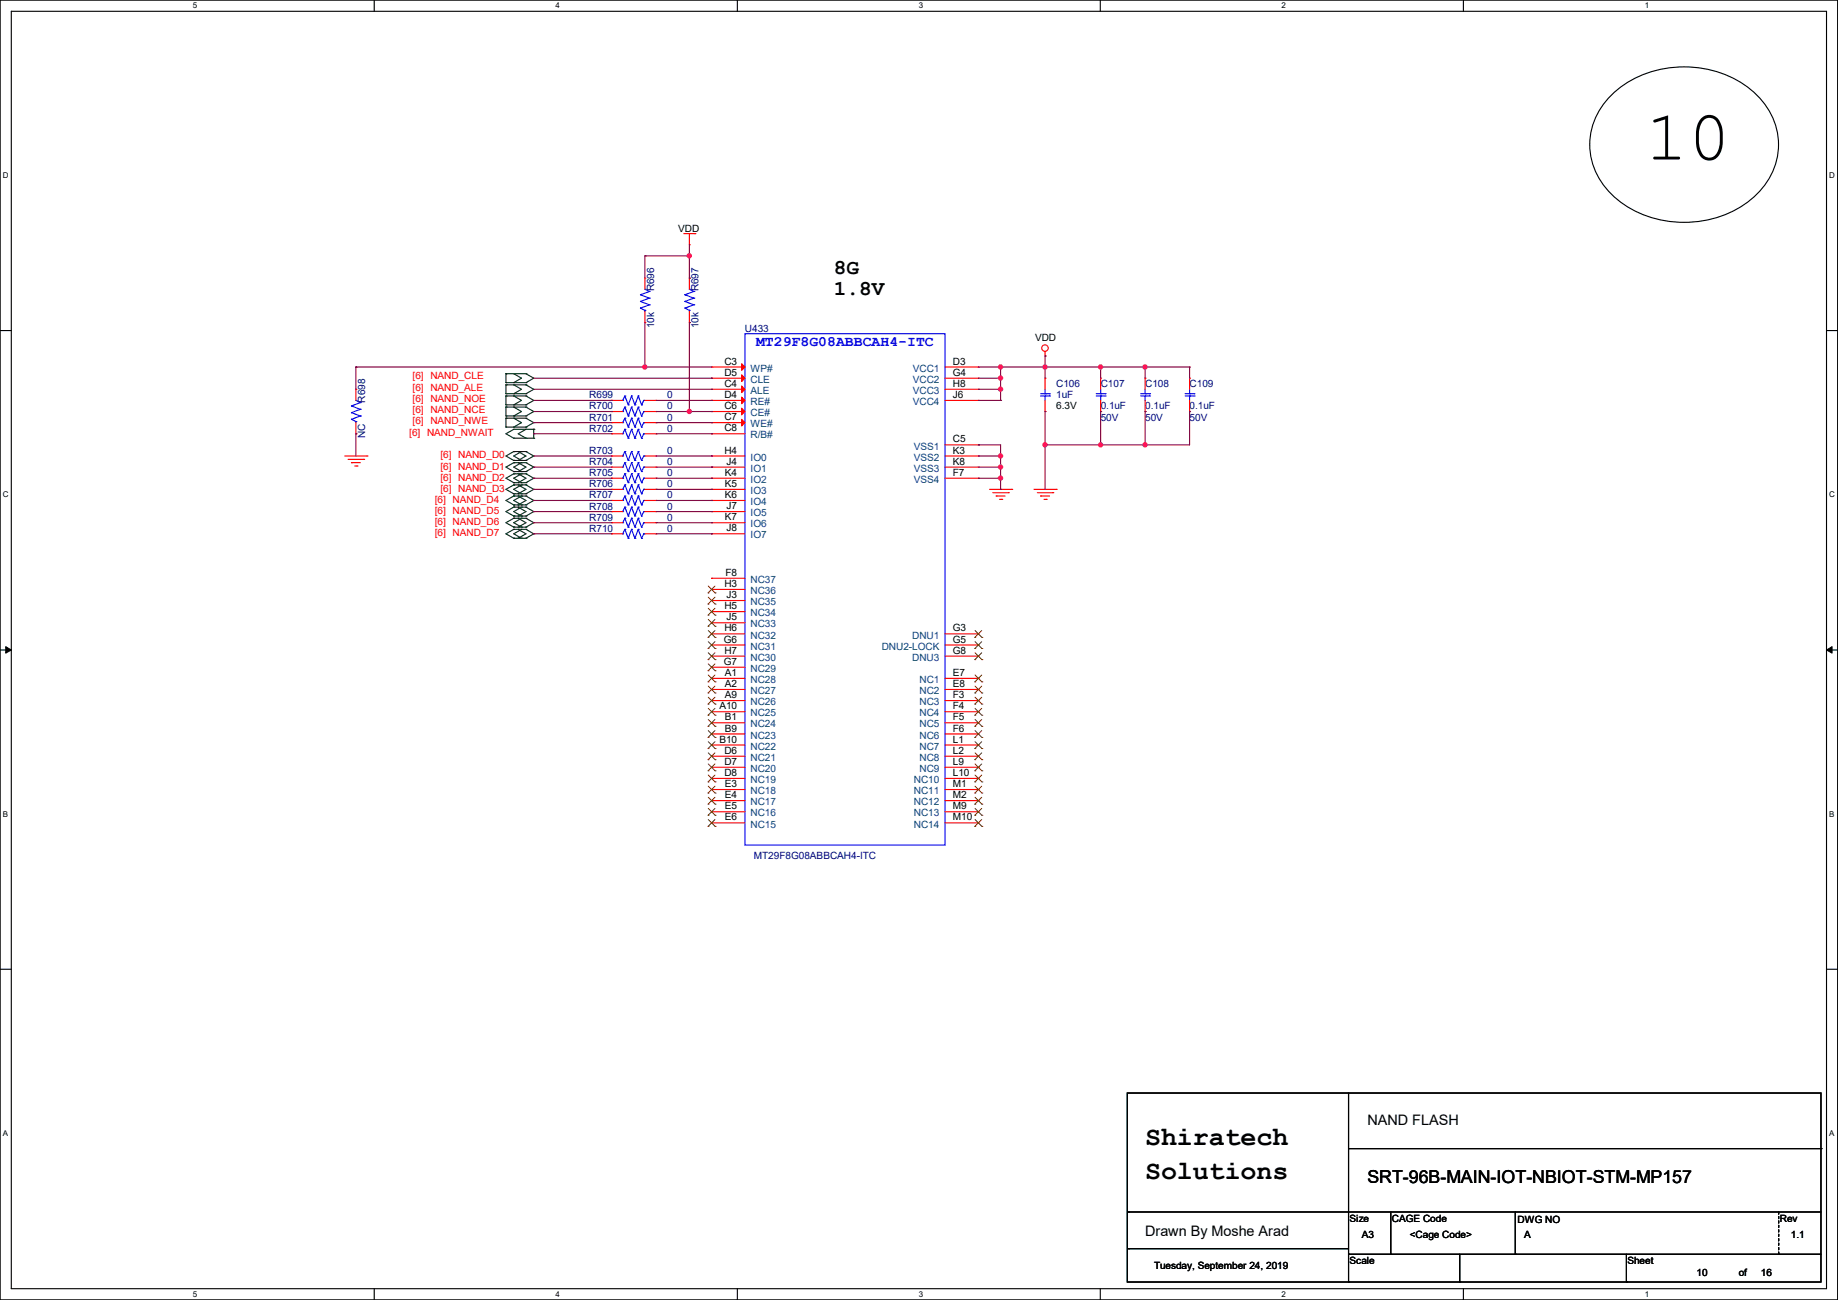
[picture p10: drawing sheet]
<svg xmlns="http://www.w3.org/2000/svg" width="420mm" height="297mm" viewBox="0 0 420 297" stroke-linecap="round" stroke-linejoin="round" font-family="sans-serif">
<path d="M0 0h419.9v297h-419.9zM2.6 2.6h414.8v291.8h-414.8z" fill="none" stroke="#000" stroke-width=".25"/>
<g fill="#fff">
<path d="M44 .3h1v2h-1z"/>
<path d="M44 294.7h1v2h-1z"/>
</g>
<path d="M85.5 0v2.6M85.5 294.4v2.6" fill="none" stroke="#000" stroke-width=".25"/>
<g fill="#fff">
<path d="M127 .3h.9v2h-.9z"/>
<path d="M127 294.7h.9v2h-.9z"/>
</g>
<path d="M168.5 0v2.6M168.5 294.4v2.6" fill="none" stroke="#000" stroke-width=".25"/>
<g fill="#fff">
<path d="M209.9 .3h1v2h-1z"/>
<path d="M209.9 294.7h1v2h-1z"/>
</g>
<path d="M251.4 0v2.6M251.4 294.4v2.6" fill="none" stroke="#000" stroke-width=".25"/>
<g fill="#fff">
<path d="M292.9 .3h.9v2h-.9z"/>
<path d="M292.9 294.7h.9v2h-.9z"/>
</g>
<path d="M334.4 0v2.6M334.4 294.4v2.6" fill="none" stroke="#000" stroke-width=".25"/>
<g fill="#fff">
<path d="M375.8 .3h1v2h-1z"/>
<path d="M375.8 294.7h1v2h-1z"/>
<path d="M.7 39h1.2v2h-1.2z"/>
<path d="M418 39h1.3v2h-1.3z"/>
<path d="M.7 112h1.2v2h-1.2z"/>
<path d="M418 112h1.3v2h-1.3z"/>
</g>
<path d="M0 75.5h2.6M417.4 75.5h2.5" fill="none" stroke="#000" stroke-width=".25"/>
<g fill="#fff">
<path d="M.7 185h1.2v1.9h-1.2z"/>
<path d="M418 185h1.2v1.9h-1.2z"/>
</g>
<path d="M0 148.5h2.6M417.4 148.5h2.5" fill="none" stroke="#000" stroke-width=".25"/>
<path d="M1.3 147.7l1.3 .8-1.3 .7zM417.4 148.5l1.2-.8v1.5z" fill="#000" stroke="#000" stroke-width=".23"/>
<g fill="#fff">
<path d="M.7 257.9h1.2v2h-1.2z"/>
<path d="M418 257.9h1.2v2h-1.2z"/>
</g>
<g fill="none" stroke="#000" stroke-width=".25">
<path d="M368.3 21.6a24.7 24.7 0 0 1 33 0 15.5 15.5 0 0 1-1.2 24 24.8 24.8 0 0 1-31.8-1.1 15.4 15.4 0 0 1 0-22.9zM0 221.4h2.6M417.4 221.4h2.5M257.6 249.7h158.5v43.2h-158.5zM308.1 249.7v43.2M257.9 276.9h.1M257.9 276.9h158.2M308.1 262.4h108M317.8 276.9v9.7M346.2 276.9v9.7M416.1 262.4h.1M257.9 285.3h.1"/>
<path d="M257.9 285.3h50.2M308.1 286.6h.1M308.1 292.9h.1M308.1 286.6h108M317.8 286.6h.1M333.5 292.9h.1M333.5 286.6v6.3M346.2 286.6h.1M371.6 292.9h.1M371.6 286.6v6.3"/>
</g>
<g fill="none" stroke="#f00" stroke-width=".25">
<path d="M156.3 53.4h2.5M157.5 55.9h.1M157.5 53.4v2.5M158.8 53.4h.1M147.4 63.5h.1M147.4 73.7h.1M147.4 63.5v2.6M147.4 71.2v2.5M157.5 63.5h.1M157.5 73.7h.1M157.5 63.5v2.6M157.5 71.2v2.5"/>
<path d="M81.3 88.9h.1M81.3 99.1h.1M81.3 88.9v2.6M81.3 96.6v2.5M139.7 99.1h.1M139.7 94h.1M139.7 91.5h.1M139.7 96.6h.1M139.7 99.1h2.6M139.7 94h2.6M139.7 91.5h2.6M139.7 96.6h2.6"/>
<path d="M147.4 99.1h2.5M147.4 94h2.5M147.4 91.5h2.5M147.4 96.6h2.5M149.9 99.1h.1M149.9 94h.1M149.9 91.5h.1M149.9 96.6h.1M162.6 83.9h.1M162.6 86.4h.1M162.6 88.9h.1M162.6 91.5h.1"/>
<path d="M162.6 94h.1M162.6 96.6h.1M162.6 99.1h.1M162.6 99.1h7.6M162.6 94h7.6M162.6 83.9h7.6M162.6 86.4h7.6M162.6 88.9h7.6M162.6 91.5h7.6M162.6 96.6h7.6M215.9 83.9h7.7M215.9 86.4h7.7"/>
<path d="M215.9 88.9h7.7M215.9 91.5h7.7M223.6 83.9h.1M223.6 86.4h.1M223.6 88.9h.1M223.6 91.5h.1M238.8 81.3h.1M238.8 86.4h.1M238.8 94h.1M238.8 80.3v1M238.8 86.4v2.5M238.8 91.5v2.5"/>
<path d="M251.5 86.4h.1M251.5 94h.1M251.5 86.4v2.5M251.5 91.5v2.5M261.7 86.4h.1M261.7 94h.1M261.7 86.4v2.5M261.7 91.5v2.5M271.8 86.4h.1M271.8 94h.1M271.8 86.4v2.5M271.8 91.5v2.5"/>
<path d="M78.8 104.2h5.1M79.5 104.9h3.6M80.3 105.7h.1M80.3 105.7h2M81.1 106.5h.5M81.6 106.5h.1M83.1 104.9h.1M83.9 104.2h.1M139.7 106.7h.1M139.7 109.3h.1M139.7 111.8h.1M139.7 114.3h.1"/>
<path d="M139.7 116.9h.1M139.7 119.4h.1M139.7 104.2h.1M139.7 111.8h2.6M139.7 104.2h2.6M139.7 106.7h2.6M139.7 109.3h2.6M139.7 114.3h2.6M139.7 116.9h2.6M139.7 119.4h2.6M147.4 111.8h2.5M147.4 104.2h2.5"/>
<path d="M147.4 106.7h2.5M147.4 109.3h2.5M147.4 114.3h2.5M147.4 116.9h2.5M147.4 119.4h2.5M149.9 106.7h.1M149.9 109.3h.1M149.9 111.8h.1M149.9 114.3h.1M149.9 116.9h.1M149.9 119.4h.1M149.9 104.2h.1"/>
<path d="M162.6 104.2h.1M162.6 106.7h.1M162.6 109.3h.1M162.6 111.8h.1M162.6 114.3h.1M162.6 116.9h.1M162.6 119.4h.1M162.6 111.8h7.6M162.6 104.2h7.6M162.6 106.7h7.6M162.6 109.3h7.6M162.6 114.3h7.6"/>
<path d="M162.6 116.9h7.6M162.6 119.4h7.6M215.9 104.2h7.7M215.9 106.7h7.7M215.9 109.3h7.7M215.9 101.6h7.7M223.6 101.6h.1M223.6 104.2h.1M223.6 106.7h.1M223.6 109.3h.1M226.1 111.8h5.1M226.9 112.6h3.5"/>
<path d="M227.6 113.3h.1M227.6 113.3h2.1M228.4 114.1h.5M228.9 114.1h.1M230.4 112.6h.1M231.2 111.8h.1M236.3 111.8h5M237 112.6h3.6M237.8 113.3h.1M237.8 113.3h2M238.5 114.1h.6M239.1 114.1h.1"/>
<path d="M240.6 112.6h.1M241.3 111.8h.1M139.7 122h.1M139.7 122h2.6M147.4 122h2.5M149.9 122h.1M162.6 122h.1M162.6 139.7h.1M162.6 137.2h.1M162.6 134.7h.1M162.6 132.1h.1M162.6 122h7.6"/>
<path d="M162.6 139.7h7.6M162.6 137.2h7.6M162.6 134.7h7.6M162.6 132.1h7.6M162.6 157.5h.1M162.6 155h.1M162.6 152.4h.1M162.6 149.9h.1M162.6 147.4h.1M162.6 144.8h.1M162.6 142.3h.1M162.6 144.8h7.6"/>
<path d="M162.6 147.4h7.6M162.6 149.9h7.6M162.6 155h7.6M162.6 157.5h7.6M162.6 152.4h7.6M162.6 142.3h7.6M215.9 144.8h7.7M215.9 147.4h7.7M215.9 149.9h7.7M215.9 155h7.7M215.9 157.5h7.7M223.6 144.8h.1"/>
<path d="M223.6 147.4h.1M223.6 149.9h.1M223.6 155h.1M223.6 157.5h.1M162.6 177.8h.1M162.6 175.3h.1M162.6 172.8h.1M162.6 170.2h.1M162.6 167.7h.1M162.6 165.1h.1M162.6 162.6h.1M162.6 160.1h.1"/>
<path d="M162.6 160.1h7.6M162.6 162.6h7.6M162.6 165.1h7.6M162.6 167.7h7.6M162.6 170.2h7.6M162.6 172.8h7.6M162.6 175.3h7.6M162.6 177.8h7.6M215.9 160.1h7.7M215.9 162.6h7.7M215.9 165.1h7.7M215.9 167.7h7.7"/>
<path d="M215.9 170.2h7.7M215.9 172.8h7.7M215.9 175.3h7.7M215.9 177.8h7.7M223.6 160.1h.1M223.6 162.6h.1M223.6 165.1h.1M223.6 167.7h.1M223.6 170.2h.1M223.6 172.8h.1M223.6 175.3h.1M223.6 177.8h.1"/>
<path d="M162.6 188h.1M162.6 185.5h.1M162.6 182.9h.1M162.6 180.4h.1M162.6 180.4h7.6M162.6 182.9h7.6M162.6 185.5h7.6M162.6 188h7.6M215.9 180.4h7.7M215.9 182.9h7.7M215.9 185.5h7.7M215.9 188h7.7"/>
<path d="M223.6 180.4h.1M223.6 182.9h.1M223.6 185.5h.1M223.6 188h.1"/>
<circle cx="238.8" cy="79.5" r=".74"/>
</g>
<g fill="none" stroke="#004000" stroke-width=".25">
<path d="M115.6 95.5h.1M115.6 97.6h.1M115.6 93h.1M115.6 95h.1M115.6 90.5h.1M115.6 92.5h.1M115.6 87.9h.1M115.6 90h.1M115.6 85.4h.1M115.6 87.4h.1M115.6 85.4v2M115.6 87.9v2.1"/>
<path d="M115.6 90.5v2M115.6 93v2M115.6 95.5v2.1M115.6 95.5h4.6M115.6 97.6h4.6M115.6 93h4.6M115.6 95h4.6M115.6 90.5h4.6M115.6 92.5h4.6M115.6 87.9h4.6M115.6 90h4.6M115.6 85.4h4.6"/>
<path d="M115.6 87.4h4.6M117.4 98.1h.1M117.4 95.5h.1M117.4 97.6h.1M117.4 93h.1M117.4 95h.1M117.4 90.5h.1M117.4 92.5h.1M117.4 87.9h.1M117.4 90h.1M117.4 85.4h.1M117.4 87.4h.1"/>
<path d="M117.4 98.1l-1.8 1 1.8 1M117.4 98.1h4.6M117.4 95.5l1.8 1.1-1.8 1M117.4 93l1.8 1-1.8 1M117.4 90.5l1.8 1-1.8 1M117.4 87.9l1.8 1-1.8 1.1M117.4 85.4l1.8 1-1.8 1M120.2 98.1h.1M120.2 95.5h.1M120.2 97.6h.1M120.2 93h.1M120.2 95h.1"/>
<path d="M120.2 90.5h.1M120.2 92.5h.1M120.2 87.9h.1M120.2 90h.1M120.2 85.4h.1M120.2 87.4h.1M120.2 98.1l-1.8 1 1.8 1M120.2 95.5l1.8 1.1-1.8 1M120.2 93l1.8 1-1.8 1M120.2 90.5l1.8 1-1.8 1M120.2 87.9l1.8 1-1.8 1.1M120.2 85.4l1.8 1-1.8 1"/>
<path d="M122 98.1h.1M122 98.1v2M117.4 103.2h.1M117.4 105.2h.1M117.4 105.7h.1M117.4 107.7h.1M117.4 100.1h.1M117.4 108.2h.1M117.4 110.3h.1M117.4 110.8h.1M117.4 112.8h.1M117.4 113.3h.1"/>
<path d="M117.4 115.4h.1M117.4 115.9h.1M117.4 117.9h.1M117.4 118.4h.1M117.4 103.2h2.8M117.4 105.2h2.8M117.4 103.2l-1.8 1 1.8 1M117.4 105.7h2.8M117.4 107.7h2.8M117.4 105.7l-1.8 1 1.8 1M117.4 100.1h4.6M117.4 108.2h2.8"/>
<path d="M117.4 110.3h2.8M117.4 108.2l-1.8 1.1 1.8 1M117.4 110.8h2.8M117.4 112.8h2.8M117.4 110.8l-1.8 1 1.8 1M117.4 113.3h2.8M117.4 115.4h2.8M117.4 113.3l-1.8 1 1.8 1.1M117.4 115.9h2.8M117.4 117.9h2.8M117.4 115.9l-1.8 1 1.8 1M117.4 118.4h2.8"/>
<path d="M117.4 118.4l-1.8 1 1.8 1M118.4 103.2h.1M118.4 105.2h.1M118.4 105.7h.1M118.4 107.7h.1M118.4 108.2h.1M118.4 110.3h.1M118.4 110.8h.1M118.4 112.8h.1M118.4 113.3h.1M118.4 115.4h.1M118.4 115.9h.1"/>
<path d="M118.4 117.9h.1M118.4 118.4h.1M118.4 103.2l1.8 1-1.8 1M118.4 105.7l1.8 1-1.8 1M118.4 108.2l1.8 1.1-1.8 1M118.4 110.8l1.8 1-1.8 1M118.4 113.3l1.8 1-1.8 1.1M118.4 115.9l1.8 1-1.8 1M118.4 118.4l1.8 1-1.8 1M119.2 103.2h.1M119.2 105.2h.1M119.2 105.7h.1"/>
<path d="M119.2 107.7h.1M119.2 108.2h.1M119.2 110.3h.1M119.2 110.8h.1M119.2 112.8h.1M119.2 113.3h.1M119.2 115.4h.1M119.2 115.9h.1M119.2 117.9h.1M119.2 118.4h.1M119.2 103.2l-1.8 1 1.8 1M119.2 105.7l-1.8 1 1.8 1"/>
<path d="M119.2 108.2l-1.8 1.1 1.8 1M119.2 110.8l-1.8 1 1.8 1M119.2 113.3l-1.8 1 1.8 1.1M119.2 115.9l-1.8 1 1.8 1M119.2 118.4l-1.8 1 1.8 1M120.2 103.2h.1M120.2 105.2h.1M120.2 105.7h.1M120.2 107.7h.1M120.2 100.1h.1M120.2 108.2h.1M120.2 110.3h.1"/>
<path d="M120.2 110.8h.1M120.2 112.8h.1M120.2 113.3h.1M120.2 115.4h.1M120.2 115.9h.1M120.2 117.9h.1M120.2 118.4h.1M120.2 103.2l1.8 1-1.8 1M120.2 105.7l1.8 1-1.8 1M120.2 108.2l1.8 1.1-1.8 1M120.2 110.8l1.8 1-1.8 1M120.2 113.3l1.8 1-1.8 1.1"/>
<path d="M120.2 115.9l1.8 1-1.8 1M120.2 118.4l1.8 1-1.8 1M122 100.1h.1M117.4 120.4h.1M117.4 120.9h.1M117.4 123h.1M117.4 120.4h2.8M117.4 120.9h2.8M117.4 123h2.8M117.4 120.9l-1.8 1.1 1.8 1M118.4 120.4h.1M118.4 120.9h.1"/>
<path d="M118.4 123h.1M118.4 120.9l1.8 1.1-1.8 1M119.2 120.4h.1M119.2 120.9h.1M119.2 123h.1M119.2 120.9l-1.8 1.1 1.8 1M120.2 120.4h.1M120.2 120.9h.1M120.2 123h.1M120.2 120.9l1.8 1.1-1.8 1"/>
</g>
<path d="M406.4 276.9v9.7M406.4 286.6h.1" fill="none" stroke="#000" stroke-width=".25" stroke-dasharray=".5"/>
<g fill="none" stroke="#00f" stroke-width=".25">
<path d="M146.3 70.4h.1M146.3 68.9h.1M146.3 67.4h.1M146.3 70.4l1.1 .5M146.3 68.9l2.1 .7M146.3 67.4l2.1 .7M147.4 66.1h.1M147.4 70.9h.1M147.4 66.1l1 .5M147.4 70.9v.3M148.4 69.6h.1M148.4 68.1h.1"/>
<path d="M148.4 66.6h.1M148.4 69.6l-2.1 .8M148.4 68.1l-2.1 .8M148.4 66.6l-2.1 .8M156.5 70.4h.1M156.5 68.9h.1M156.5 67.4h.1M156.5 70.4l1 .5M156.5 68.9l2 .7M156.5 67.4l2 .7M157.5 66.1h.1M157.5 70.9h.1"/>
<path d="M157.5 66.1l1 .5M157.5 70.9v.3M158.5 69.6h.1M158.5 68.1h.1M158.5 66.6h.1M158.5 66.6l-2 .8M158.5 69.6l-2 .8M158.5 68.1l-2 .8M170.2 76.2h45.7v116.9h-45.7zM80.3 95.8h.1M80.3 94.3h.1M80.3 92.8h.1"/>
<path d="M80.3 95.8l1 .5M80.3 94.3l2 .7M80.3 92.8l2 .7M81.3 91.5h.1M81.3 96.3h.1M81.3 91.5l1 .5M81.3 96.3v.3M82.3 95h.1M82.3 93.5h.1M82.3 92h.1M82.3 95l-2 .8M82.3 93.5l-2 .8"/>
<path d="M82.3 92l-2 .8M142.3 99.1h.1M142.3 94h.1M142.3 91.5h.1M142.3 96.6h.1M142.8 98.1h.1M142.8 93h.1M142.8 90.5h.1M142.8 95.5h.1M142.8 98.1l.8 2M142.8 98.1l-.5 1M142.8 93l.8 2"/>
<path d="M142.8 93l-.5 1M142.8 90.5l.8 2M142.8 90.5l-.5 1M142.8 95.5l.8 2.1M142.8 95.5l-.5 1.1M143.6 95h.1M143.6 92.5h.1M143.6 97.6h.1M144.3 98.1h.1M144.3 93h.1M144.3 90.5h.1M144.3 95.5h.1"/>
<path d="M144.3 98.1l.8 2M144.3 98.1l-.7 2M144.3 93l.8 2M144.3 93l-.7 2M144.3 90.5l.8 2M144.3 90.5l-.7 2M144.3 95.5l.8 2.1M144.3 95.5l-.7 2.1M145.1 95h.1M145.1 92.5h.1M145.1 97.6h.1M145.8 98.1h.1"/>
<path d="M145.8 93h.1M145.8 90.5h.1M145.8 95.5h.1M145.8 98.1l.8 2M145.8 98.1l-.7 2M145.8 93l.8 2M145.8 93l-.7 2M145.8 90.5l.8 2M145.8 90.5l-.7 2M145.8 95.5l.8 2.1M145.8 95.5l-.7 2.1M146.6 95h.1"/>
<path d="M146.6 92.5h.1M146.6 97.6h.1M147.1 99.1h.1M147.1 94h.1M147.1 91.5h.1M147.1 96.6h.1M147.1 99.1l-.5 1M147.1 99.1h.3M147.1 94l-.5 1M147.1 94h.3M147.1 91.5l-.5 1M147.1 91.5h.3"/>
<path d="M147.1 96.6l-.5 1M147.1 96.6h.3M237.8 90h2M237.8 90.5h2M238.8 90h.1M238.8 90.5h.1M238.8 88.9v1.1M238.8 90.5v1M239.8 90h.1M239.8 90.5h.1M250.5 90h2M250.5 90.5h2"/>
<path d="M251.5 90h.1M251.5 90.5h.1M251.5 88.9v1.1M251.5 90.5v1M252.5 90h.1M252.5 90.5h.1M260.6 90h2.1M260.6 90.5h2.1M261.7 90h.1M261.7 90.5h.1M261.7 88.9v1.1M261.7 90.5v1"/>
<path d="M262.7 90h.1M262.7 90.5h.1M270.8 90h2M270.8 90.5h2M271.8 90h.1M271.8 90.5h.1M271.8 88.9v1.1M271.8 90.5v1M272.8 90h.1M272.8 90.5h.1M142.3 106.7h.1M142.3 109.3h.1"/>
<path d="M142.3 111.8h.1M142.3 114.3h.1M142.3 116.9h.1M142.3 119.4h.1M142.3 104.2h.1M142.8 105.7h.1M142.8 108.2h.1M142.8 110.8h.1M142.8 113.3h.1M142.8 115.9h.1M142.8 118.4h.1M142.8 103.2h.1"/>
<path d="M142.8 105.7l.8 2M142.8 105.7l-.5 1M142.8 108.2l.8 2.1M142.8 108.2l-.5 1.1M142.8 110.8l.8 2M142.8 110.8l-.5 1M142.8 113.3l.8 2.1M142.8 113.3l-.5 1M142.8 115.9l.8 2M142.8 115.9l-.5 1M142.8 118.4l.8 2M142.8 118.4l-.5 1"/>
<path d="M142.8 103.2l.8 2M142.8 103.2l-.5 1M143.6 107.7h.1M143.6 110.3h.1M143.6 100.1h.1M143.6 112.8h.1M143.6 115.4h.1M143.6 117.9h.1M143.6 105.2h.1M144.3 105.7h.1M144.3 108.2h.1M144.3 110.8h.1"/>
<path d="M144.3 113.3h.1M144.3 115.9h.1M144.3 118.4h.1M144.3 103.2h.1M144.3 105.7l.8 2M144.3 105.7l-.7 2M144.3 108.2l.8 2.1M144.3 108.2l-.7 2.1M144.3 110.8l.8 2M144.3 110.8l-.7 2M144.3 113.3l.8 2.1M144.3 113.3l-.7 2.1"/>
<path d="M144.3 115.9l.8 2M144.3 115.9l-.7 2M144.3 118.4l.8 2M144.3 118.4l-.7 2M144.3 103.2l.8 2M144.3 103.2l-.7 2M145.1 107.7h.1M145.1 110.3h.1M145.1 100.1h.1M145.1 112.8h.1M145.1 115.4h.1M145.1 117.9h.1"/>
<path d="M145.1 105.2h.1M145.8 105.7h.1M145.8 108.2h.1M145.8 110.8h.1M145.8 113.3h.1M145.8 115.9h.1M145.8 118.4h.1M145.8 103.2h.1M145.8 105.7l.8 2M145.8 105.7l-.7 2M145.8 108.2l.8 2.1M145.8 108.2l-.7 2.1"/>
<path d="M145.8 110.8l.8 2M145.8 110.8l-.7 2M145.8 113.3l.8 2.1M145.8 113.3l-.7 2.1M145.8 115.9l.8 2M145.8 115.9l-.7 2M145.8 118.4l.8 2M145.8 118.4l-.7 2M145.8 103.2l.8 2M145.8 103.2l-.7 2M146.6 107.7h.1M146.6 110.3h.1"/>
<path d="M146.6 100.1h.1M146.6 112.8h.1M146.6 115.4h.1M146.6 117.9h.1M146.6 105.2h.1M147.1 106.7h.1M147.1 109.3h.1M147.1 111.8h.1M147.1 114.3h.1M147.1 116.9h.1M147.1 119.4h.1M147.1 104.2h.1"/>
<path d="M147.1 106.7l-.5 1M147.1 106.7h.3M147.1 109.3l-.5 1M147.1 109.3h.3M147.1 111.8l-.5 1M147.1 111.8h.3M147.1 114.3l-.5 1.1M147.1 114.3h.3M147.1 116.9l-.5 1M147.1 116.9h.3M147.1 119.4l-.5 1M147.1 119.4h.3"/>
<path d="M147.1 104.2l-.5 1M147.1 104.2h.3M142.3 122h.1M142.8 120.9h.1M142.8 120.9l.8 2.1M142.8 120.9l-.5 1.1M143.6 120.4h.1M143.6 123h.1M144.3 120.9h.1M144.3 120.9l.8 2.1M144.3 120.9l-.7 2.1M145.1 120.4h.1"/>
<path d="M145.1 123h.1M145.8 120.9h.1M145.8 120.9l.8 2.1M145.8 120.9l-.7 2.1M146.6 120.4h.1M146.6 123h.1M147.1 122h.1M147.1 122l-.5 1M147.1 122h.3"/>
</g>
<g fill="none" stroke="#804000" stroke-width=".23">
<path d="M161.8 138h.1M161.8 135.5h.1M161.8 139l1.6 1.5M161.8 136.4l1.6 1.6M161.8 133.9l1.6 1.6M163.4 139l-1.6 1.5M163.4 136.4l-1.6 1.6M163.4 133.9l-1.6 1.6M163.4 138h.1M163.4 135.5h.1M161.8 158.3h.1M161.8 155.8h.1"/>
<path d="M161.8 153.2h.1M161.8 150.7h.1M161.8 148.2h.1M161.8 145.6h.1M161.8 143.1h.1M161.8 140.5h.1M161.8 159.3l1.6 1.6M161.8 156.8l1.6 1.5M161.8 154.2l1.6 1.6M161.8 151.7l1.6 1.5M161.8 149.1l1.6 1.6M161.8 146.6l1.6 1.6"/>
<path d="M161.8 144.1l1.6 1.5M161.8 141.5l1.6 1.6M163.4 159.3l-1.6 1.6M163.4 156.8l-1.6 1.5M163.4 154.2l-1.6 1.6M163.4 151.7l-1.6 1.5M163.4 149.1l-1.6 1.6M163.4 146.6l-1.6 1.6M163.4 144.1l-1.6 1.5M163.4 141.5l-1.6 1.6M163.4 158.3h.1M163.4 155.8h.1"/>
<path d="M163.4 153.2h.1M163.4 150.7h.1M163.4 148.2h.1M163.4 145.6h.1M163.4 143.1h.1M163.4 140.5h.1M222.8 145.6h.1M222.8 148.2h.1M222.8 150.7h.1M222.8 155.8h.1M222.8 158.3h.1M222.8 144.1l1.6 1.5"/>
<path d="M222.8 146.6l1.6 1.6M222.8 149.1l1.6 1.6M222.8 154.2l1.6 1.6M222.8 156.8l1.6 1.5M222.8 159.3l1.6 1.6M224.3 144.1l-1.5 1.5M224.3 146.6l-1.5 1.6M224.3 149.1l-1.5 1.6M224.3 154.2l-1.5 1.6M224.3 156.8l-1.5 1.5M224.3 159.3l-1.5 1.6M224.4 145.6h.1"/>
<path d="M224.4 148.2h.1M224.4 150.7h.1M224.4 155.8h.1M224.4 158.3h.1M161.8 178.6h.1M161.8 176.1h.1M161.8 173.6h.1M161.8 171h.1M161.8 168.5h.1M161.8 165.9h.1M161.8 163.4h.1M161.8 160.9h.1"/>
<path d="M161.8 179.6l1.6 1.6M161.8 177.1l1.6 1.5M161.8 174.5l1.6 1.6M161.8 172l1.6 1.6M161.8 169.5l1.6 1.5M161.8 166.9l1.6 1.6M161.8 164.4l1.6 1.5M161.8 161.8l1.6 1.6M163.4 179.6l-1.6 1.6M163.4 177.1l-1.6 1.5M163.4 174.5l-1.6 1.6M163.4 172l-1.6 1.6"/>
<path d="M163.4 169.5l-1.6 1.5M163.4 166.9l-1.6 1.6M163.4 164.4l-1.6 1.5M163.4 161.8l-1.6 1.6M163.4 178.6h.1M163.4 176.1h.1M163.4 173.6h.1M163.4 171h.1M163.4 168.5h.1M163.4 165.9h.1M163.4 163.4h.1M163.4 160.9h.1"/>
<path d="M222.8 160.9h.1M222.8 163.4h.1M222.8 165.9h.1M222.8 168.5h.1M222.8 171h.1M222.8 173.6h.1M222.8 176.1h.1M222.8 178.6h.1M222.8 161.8l1.6 1.6M222.8 164.4l1.6 1.5M222.8 166.9l1.6 1.6M222.8 169.5l1.6 1.5"/>
<path d="M222.8 172l1.6 1.6M222.8 174.5l1.6 1.6M222.8 177.1l1.6 1.5M222.8 179.6l1.6 1.6M224.3 161.8l-1.5 1.6M224.3 164.4l-1.5 1.5M224.3 166.9l-1.5 1.6M224.3 169.5l-1.5 1.5M224.3 172l-1.5 1.6M224.3 174.5l-1.5 1.6M224.3 177.1l-1.5 1.5M224.3 179.6l-1.5 1.6"/>
<path d="M224.4 160.9h.1M224.4 163.4h.1M224.4 165.9h.1M224.4 168.5h.1M224.4 171h.1M224.4 173.6h.1M224.4 176.1h.1M224.4 178.6h.1M161.8 188.8h.1M161.8 186.3h.1M161.8 183.7h.1M161.8 181.2h.1"/>
<path d="M161.8 187.2l1.6 1.6M161.8 184.7l1.6 1.6M161.8 182.2l1.6 1.5M163.4 187.2l-1.6 1.6M163.4 184.7l-1.6 1.6M163.4 182.2l-1.6 1.5M163.4 188.8h.1M163.4 186.3h.1M163.4 183.7h.1M163.4 181.2h.1M222.8 181.2h.1M222.8 183.7h.1"/>
<path d="M222.8 186.3h.1M222.8 188.8h.1M222.8 182.2l1.6 1.5M222.8 184.7l1.6 1.6M222.8 187.2l1.6 1.6M224.3 182.2l-1.5 1.5M224.3 184.7l-1.5 1.6M224.3 187.2l-1.5 1.6M224.4 181.2h.1M224.4 183.7h.1M224.4 186.3h.1M224.4 188.8h.1"/>
</g>
<g fill="#f00" stroke="#f00" stroke-width=".25">
<path d="M169.5 83.1l.7 .8-.7 .7z"/>
<path d="M169.5 85.6l.7 .8-.7 .8z"/>
<path d="M169.5 88.2l.7 .7-.7 .8z"/>
<path d="M169.5 90.7l.7 .8-.7 .7z"/>
<path d="M169.5 93.3l.7 .7-.7 .8z"/>
<path d="M169.5 95.8l.7 .8-.7 .7z"/>
</g>
<g fill="none" stroke="#800040" stroke-width=".25">
<path d="M147.4 58.5h.1M147.4 58.5v5M147.4 58.5h10.1M157.5 58.5h.1M157.5 55.9v7.6M147.4 73.7v10.2M157.5 73.7h.1M157.5 63.5h.1M157.5 73.7v20.3M81.3 99.1h.1M81.3 83.9h.1M81.3 83.9h81.3"/>
<path d="M81.3 83.9v5M81.3 99.1v5.1M122 99.1h.1M122 96.6h.1M122 86.4h40.6M122 88.9h40.6M122 91.5h17.7M122 99.1h17.7M122 96.6h17.7M122 94h17.7M139.7 94h.1M139.7 91.5h.1"/>
<path d="M147.4 83.9h.1M149.9 91.5h12.7M149.9 99.1h12.7M149.9 96.6h12.7M149.9 94h12.7M157.5 94h.1M162.6 99.1h.1M162.6 96.6h.1M162.6 91.5h.1M162.6 88.9h.1M162.6 86.4h.1M162.6 94h.1"/>
<path d="M223.6 83.9h48.2M223.6 86.4h5M223.6 88.9h5M223.6 91.5h5M228.6 83.9h.1M228.6 86.4h.1M228.6 88.9h.1M228.6 91.5h.1M228.6 83.9v7.6M238.8 94h.1M238.8 81.3h.1M238.8 83.9h.1"/>
<path d="M238.8 81.3v5.1M238.8 94v17.8M251.5 94h.1M251.5 83.9h.1M251.5 83.9v2.5M251.5 94v7.6M261.7 94h.1M261.7 83.9h.1M261.7 83.9v2.5M261.7 94v7.6M271.8 94h.1M271.8 83.9h.1"/>
<path d="M271.8 94v7.6h-33M271.8 83.9v2.5M122 104.2h.1M122 106.7h.1M122 109.3h.1M122 111.8h.1M122 114.3h.1M122 116.9h.1M122 119.4h.1M122 104.2h17.7M122 106.7h17.7M122 109.3h17.7"/>
<path d="M122 111.8h17.7M122 114.3h17.7M122 116.9h17.7M122 119.4h17.7M149.9 104.2h12.7M149.9 106.7h12.7M149.9 109.3h12.7M149.9 111.8h12.7M149.9 114.3h12.7M149.9 116.9h12.7M149.9 119.4h12.7M162.6 104.2h.1"/>
<path d="M162.6 106.7h.1M162.6 109.3h.1M162.6 111.8h.1M162.6 114.3h.1M162.6 116.9h.1M162.6 119.4h.1M223.6 101.6h.1M223.6 101.6h5v10.2M223.6 104.2h5M223.6 106.7h5M223.6 109.3h5M228.6 104.2h.1"/>
<path d="M228.6 106.7h.1M228.6 109.3h.1M228.6 111.8h.1M238.8 101.6h.1M261.7 101.6h.1M122 122h.1M122 122h17.7M149.9 122h12.7M162.6 122h.1"/>
</g>
<g fill="#f0f" stroke="#f0f" stroke-width=".25">
<circle cx="228.6" cy="104.2" r=".49"/>
<circle cx="228.6" cy="106.7" r=".49"/>
<circle cx="228.6" cy="109.2" r=".49"/>
<circle cx="238.8" cy="101.6" r=".49"/>
<circle cx="251.5" cy="101.6" r=".49"/>
<circle cx="261.6" cy="101.6" r=".49"/>
<circle cx="251.5" cy="83.8" r=".49"/>
<circle cx="261.6" cy="83.8" r=".49"/>
<circle cx="228.6" cy="86.4" r=".49"/>
<circle cx="228.6" cy="83.8" r=".49"/>
<circle cx="238.8" cy="83.8" r=".49"/>
<circle cx="228.6" cy="88.9" r=".49"/>
<circle cx="157.5" cy="58.4" r=".49"/>
<circle cx="157.5" cy="94" r=".49"/>
<circle cx="147.3" cy="83.8" r=".49"/>
</g>
<text font-size="16.3" x="376" y="36.4">10</text>
<g font-size="6.1">
<text x="261.7" y="261.7">Shiratech</text>
<text x="261.7" y="269.3">Solutions</text>
</g>
<g font-size="4.8">
<text x="190.5" y="62.5">8G</text>
<text x="190.5" y="67.4">1.8V</text>
</g>
<text font-size="4.1" x="312.5" y="270.4">SRT-96B-MAIN-IOT-NBIOT-STM-MP157</text>
<text font-size="3.3" fill="#00f" x="172.8" y="79">MT29F8G08ABBCAH4-ITC</text>
<g font-size="3.3">
<text x="312.5" y="257">NAND FLASH</text>
<text x="261.7" y="282.4">Drawn By Moshe Arad</text>
</g>
<g font-size="2.3">
<text x="155" y="52.9">VDD</text>
<text x="236.5" y="77.8">VDD</text>
<text x="165.5" y="83.3">C3</text>
<text x="217.7" y="83.3">D3</text>
<text x="165.5" y="85.9">D5</text>
<text x="165.5" y="88.4">C4</text>
<text x="217.7" y="85.9">G4</text>
<text x="217.7" y="88.4">H8</text>
<text x="165.5" y="90.9">D4</text>
<text x="165.5" y="93.5">C6</text>
<text x="217.7" y="90.9">J6</text>
<text x="241.3" y="93.6">6.3V</text>
<text x="165.5" y="96">C7</text>
<text x="165.5" y="98.6">C8</text>
<text x="217.7" y="101.1">C5</text>
<text x="165.5" y="103.6">H4</text>
<text x="166" y="106.2">J4</text>
<text x="217.7" y="103.6">K3</text>
<text x="217.7" y="106.2">K8</text>
<text x="165.7" y="108.7">K4</text>
<text x="165.7" y="111.3">K5</text>
<text x="165.7" y="113.8">K6</text>
<text x="217.7" y="108.7">F7</text>
<text x="165.7" y="118.9">K7</text>
<text x="166" y="116.3">J7</text>
<text x="166" y="121.4">J8</text>
<text x="165.8" y="131.6">F8</text>
<text x="165.5" y="134.1">H3</text>
<text x="166" y="136.7">J3</text>
<text x="165.5" y="139.2">H5</text>
<text x="166" y="141.7">J5</text>
<text x="165.4" y="146.8">G6</text>
<text x="165.5" y="149.4">H7</text>
<text x="165.5" y="144.3">H6</text>
<text x="217.7" y="144.3">G3</text>
<text x="217.7" y="146.8">G5</text>
<text x="217.7" y="149.4">G8</text>
<text x="165.4" y="151.9">G7</text>
<text x="165.7" y="154.4">A1</text>
<text x="217.7" y="154.4">E7</text>
<text x="165.7" y="159.5">A9</text>
<text x="165.7" y="157">A2</text>
<text x="217.7" y="157">E8</text>
<text x="217.7" y="159.5">F3</text>
<text x="164.4" y="162.1">A10</text>
<text x="165.7" y="167.1">B9</text>
<text x="165.7" y="164.6">B1</text>
<text x="217.7" y="162.1">F4</text>
<text x="217.7" y="164.6">F5</text>
<text x="217.7" y="167.1">F6</text>
<text x="164.4" y="169.7">B10</text>
<text x="165.5" y="172.2">D6</text>
<text x="217.7" y="169.7">L1</text>
<text x="217.7" y="172.2">L2</text>
<text x="165.5" y="177.3">D8</text>
<text x="165.5" y="174.8">D7</text>
<text x="165.7" y="179.8">E3</text>
<text x="217.7" y="174.8">L9</text>
<text x="217.7" y="177.3">L10</text>
<text x="217.7" y="179.8">M1</text>
<text x="165.7" y="184.9">E5</text>
<text x="165.7" y="182.4">E4</text>
<text x="217.7" y="182.4">M2</text>
<text x="217.7" y="184.9">M9</text>
<text x="165.7" y="187.5">E6</text>
<text x="217.7" y="187.5">M10</text>
<text x="308.4" y="279.2">Size</text>
<text x="318.1" y="279.2">CAGE Code</text>
<text x="346.8" y="279.5">DWG NO</text>
<text x="406.7" y="279.2">Rev</text>
<text x="311.2" y="282.8">A3</text>
<text x="322.1" y="282.8">&lt;Cage Code&gt;</text>
<text x="348.3" y="282.8">A</text>
<text x="409.2" y="282.8">1.1</text>
<text x="263.7" y="289.9">Tuesday, September 24, 2019</text>
<text x="308.4" y="288.9">Scale</text>
<text x="371.9" y="288.9">Sheet</text>
<text x="387.7" y="291.4">10</text>
<text x="397.3" y="291.4">of</text>
<text x="402.4" y="291.4">16</text>
</g>
<g font-size="2.3" fill="#000080">
<text x="149.5" y="66.6" transform="rotate(-90 149.5 66.6)">R696</text>
<text x="159.6" y="66.6" transform="rotate(-90 159.6 66.6)">R697</text>
<text x="149.5" y="75" transform="rotate(-90 149.5 75)">10k</text>
<text x="159.6" y="75" transform="rotate(-90 159.6 75)">10k</text>
<text x="170.2" y="75.8">U433</text>
<text x="241.3" y="88.5">C106</text>
<text x="251.5" y="88.5">C107</text>
<text x="261.7" y="88.5">C108</text>
<text x="271.8" y="88.5">C109</text>
<text x="83.4" y="92" transform="rotate(-90 83.4 92)">R698</text>
<text x="134.7" y="93.6">R700</text>
<text x="134.7" y="91">R699</text>
<text x="152.4" y="93.6">0</text>
<text x="152.4" y="91">0</text>
<text x="241.3" y="91">1uF</text>
<text x="251.5" y="93.6">0.1uF</text>
<text x="261.7" y="93.6">0.1uF</text>
<text x="271.8" y="93.6">0.1uF</text>
<text x="83.4" y="100.1" transform="rotate(-90 83.4 100.1)">NC</text>
<text x="134.7" y="98.6">R702</text>
<text x="134.7" y="96.1">R701</text>
<text x="152.4" y="98.6">0</text>
<text x="152.4" y="96.1">0</text>
<text x="251.5" y="96.1">50V</text>
<text x="261.7" y="96.1">50V</text>
<text x="271.8" y="96.1">50V</text>
<text x="134.7" y="106.3">R704</text>
<text x="134.7" y="103.7">R703</text>
<text x="152.4" y="106.3">0</text>
<text x="152.4" y="103.7">0</text>
<text x="134.7" y="108.8">R705</text>
<text x="134.7" y="111.3">R706</text>
<text x="134.7" y="113.9">R707</text>
<text x="152.4" y="108.8">0</text>
<text x="152.4" y="111.3">0</text>
<text x="152.4" y="113.9">0</text>
<text x="134.7" y="116.4">R708</text>
<text x="134.7" y="119">R709</text>
<text x="152.4" y="116.4">0</text>
<text x="152.4" y="119">0</text>
<text x="134.7" y="121.5">R710</text>
<text x="152.4" y="121.5">0</text>
<text x="172.3" y="196.2">MT29F8G08ABBCAH4-ITC</text>
</g>
<g font-size="2.3" fill="#f00">
<text x="94.3" y="89.2">[6] NAND_ALE</text>
<text x="94.3" y="86.7">[6] NAND_CLE</text>
<text x="94.3" y="94.3">[6] NAND_NCE</text>
<text x="94.3" y="91.8">[6] NAND_NOE</text>
<text x="93.5" y="99.7">[6] NAND_NWAIT</text>
<text x="94.3" y="96.9">[6] NAND_NWE</text>
<text x="100.6" y="104.7">[6] NAND_D0</text>
<text x="100.6" y="107.3">[6] NAND_D1</text>
<text x="100.6" y="109.8">[6] NAND_D2</text>
<text x="100.6" y="112.4">[6] NAND_D3</text>
<text x="99.4" y="114.9">[6] NAND_D4</text>
<text x="99.4" y="117.4">[6] NAND_D5</text>
<text x="99.4" y="120">[6] NAND_D6</text>
<text x="99.4" y="122.5">[6] NAND_D7</text>
</g>
<g font-size="2.3" fill="#004080">
<text x="171.5" y="84.9">WP#</text>
<text x="171.5" y="87.5">CLE</text>
<text x="208.6" y="84.9">VCC1</text>
<text x="208.6" y="87.5">VCC2</text>
<text x="171.5" y="90">ALE</text>
<text x="171.5" y="92.5">RE#</text>
<text x="171.5" y="95.1">CE#</text>
<text x="208.6" y="90">VCC3</text>
<text x="208.6" y="92.5">VCC4</text>
<text x="171.5" y="97.6">WE#</text>
<text x="171.5" y="100.2">R/B#</text>
<text x="171.5" y="105.2">IO0</text>
<text x="171.5" y="107.8">IO1</text>
<text x="208.8" y="102.7">VSS1</text>
<text x="208.8" y="105.2">VSS2</text>
<text x="208.8" y="107.8">VSS3</text>
<text x="171.5" y="110.3">IO2</text>
<text x="171.5" y="112.9">IO3</text>
<text x="208.8" y="110.3">VSS4</text>
<text x="171.5" y="115.4">IO4</text>
<text x="171.5" y="117.9">IO5</text>
<text x="171.5" y="120.5">IO6</text>
<text x="171.5" y="123">IO7</text>
<text x="171.5" y="135.7">NC36</text>
<text x="171.5" y="133.2">NC37</text>
<text x="171.5" y="143.3">NC33</text>
<text x="171.5" y="140.8">NC34</text>
<text x="171.5" y="138.3">NC35</text>
<text x="171.5" y="148.4">NC31</text>
<text x="171.5" y="145.9">NC32</text>
<text x="201.5" y="148.4">DNU2-LOCK</text>
<text x="208.5" y="145.9">DNU1</text>
<text x="171.5" y="153.5">NC29</text>
<text x="171.5" y="151">NC30</text>
<text x="208.5" y="151">DNU3</text>
<text x="171.5" y="161.1">NC26</text>
<text x="171.5" y="158.6">NC27</text>
<text x="171.5" y="156">NC28</text>
<text x="210.1" y="156">NC1</text>
<text x="210.1" y="158.6">NC2</text>
<text x="210.1" y="161.1">NC3</text>
<text x="171.5" y="166.2">NC24</text>
<text x="171.5" y="163.7">NC25</text>
<text x="210.1" y="163.7">NC4</text>
<text x="210.1" y="166.2">NC5</text>
<text x="171.5" y="173.8">NC21</text>
<text x="171.5" y="171.3">NC22</text>
<text x="171.5" y="168.7">NC23</text>
<text x="210.1" y="168.7">NC6</text>
<text x="210.1" y="171.3">NC7</text>
<text x="210.1" y="173.8">NC8</text>
<text x="171.5" y="178.9">NC19</text>
<text x="171.5" y="176.4">NC20</text>
<text x="208.8" y="178.9">NC10</text>
<text x="210.1" y="176.4">NC9</text>
<text x="171.5" y="184">NC17</text>
<text x="171.5" y="181.4">NC18</text>
<text x="208.8" y="181.4">NC11</text>
<text x="208.8" y="184">NC12</text>
<text x="171.5" y="189.1">NC15</text>
<text x="171.5" y="186.5">NC16</text>
<text x="208.8" y="186.5">NC13</text>
<text x="208.8" y="189.1">NC14</text>
</g>
<g font-size="1.8">
<text x="44" y="1.9">5</text>
<text x="127" y="1.9">4</text>
<text x="209.9" y="1.9">3</text>
<text x="292.9" y="1.9">2</text>
<text x="375.8" y="1.9">1</text>
<text x=".7" y="40.6">D</text>
<text x="418" y="40.6">D</text>
<text x=".7" y="113.6">C</text>
<text x="418" y="113.6">C</text>
<text x=".7" y="186.6">B</text>
<text x="418" y="186.6">B</text>
<text x=".7" y="259.5">A</text>
<text x="418" y="259.5">A</text>
<text x="44" y="296.3">5</text>
<text x="127" y="296.3">4</text>
<text x="209.9" y="296.3">3</text>
<text x="292.9" y="296.3">2</text>
<text x="375.8" y="296.3">1</text>
</g>
</svg>
